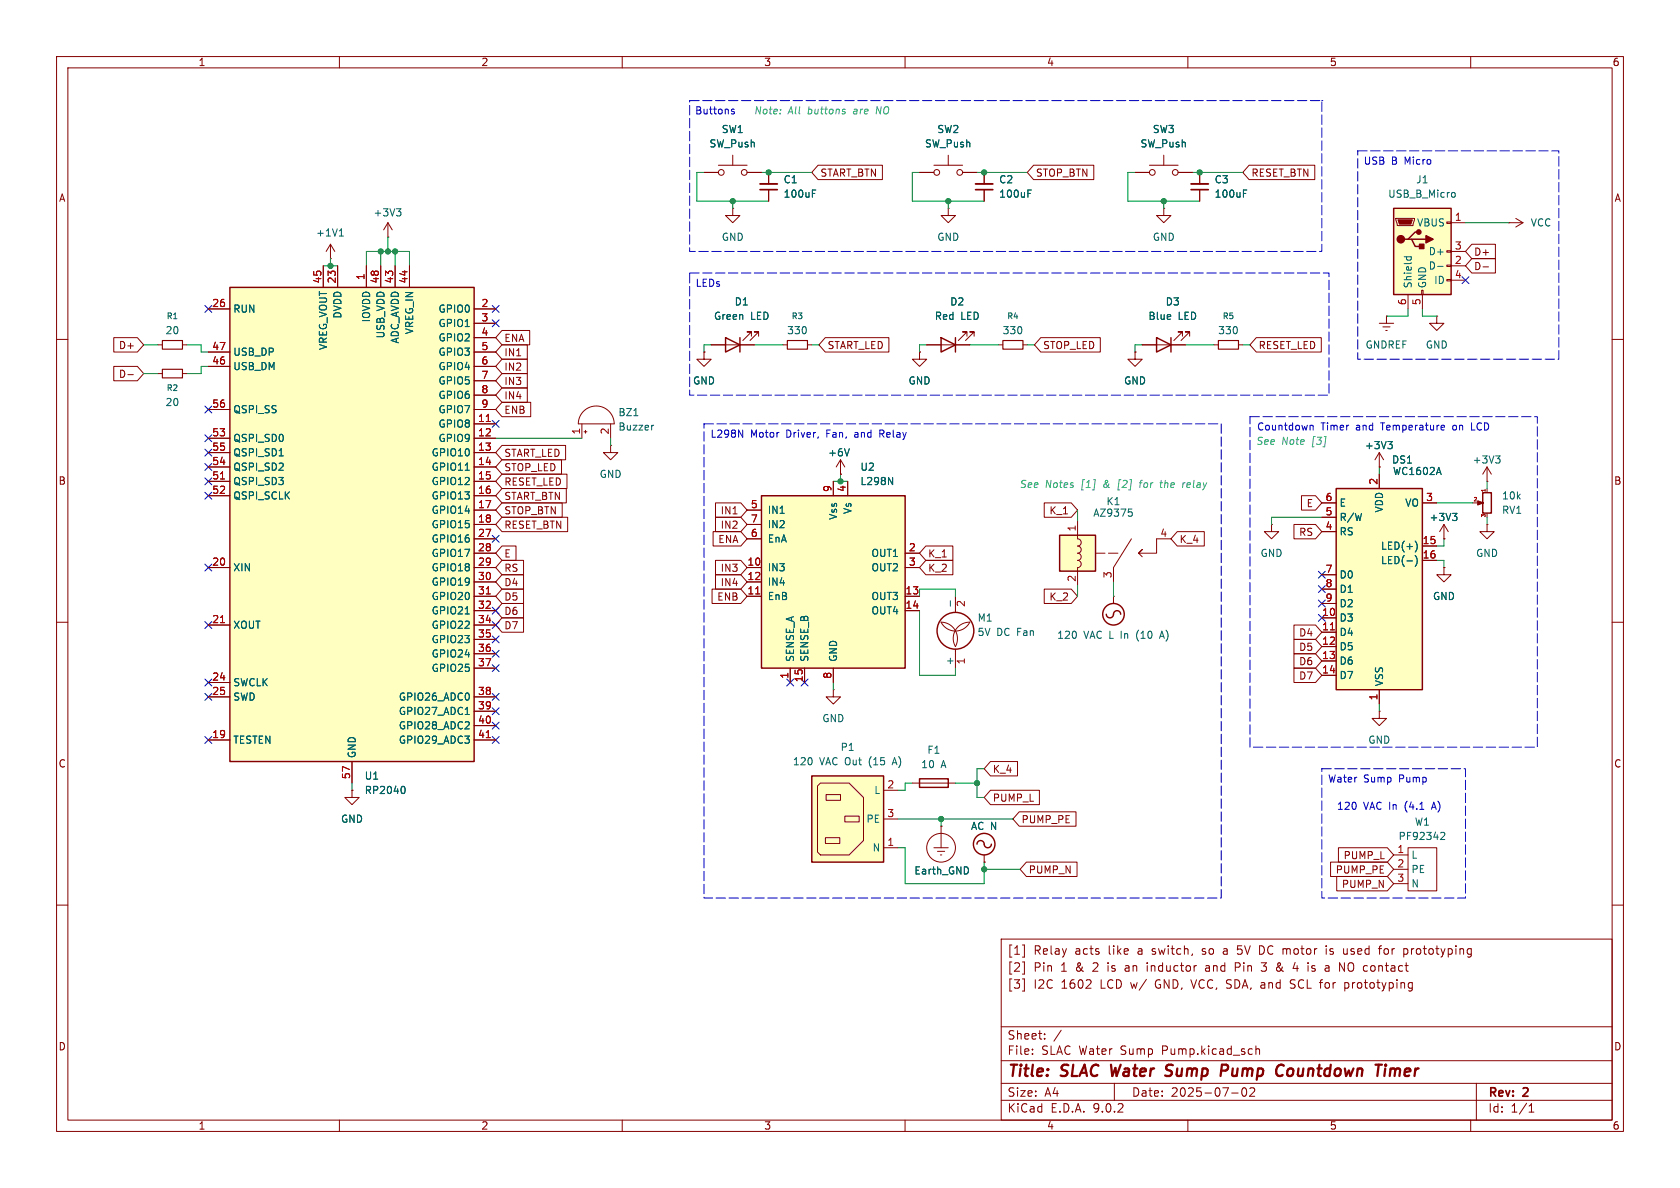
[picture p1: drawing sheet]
<svg xmlns="http://www.w3.org/2000/svg" width="297mm" height="210mm" viewBox="0 0 297 210" stroke-linecap="round" stroke-linejoin="round" font-family="sans-serif">
<g fill="none" stroke="#840000" stroke-width=".18">
<path d="M10 10h277v190h-277zM12 12h273v186h-273zM60 10v2M110 10v2M160 10v2M210 10v2M260 10v2M212.1 30.5v2M212.1 33.5v2.1M10 60h2M285 60h2M10 110h2"/>
<path d="M285 110h2M10 160h2M177 166h108v32h-108zM180.7 173.1h.4v2.1h-.4M180.7 167.1h.4v2.1h-.4M180.7 170.1h.4v2.1h-.4M202.8 170.2v.1M202.8 170.7v1M213.6 170.7l-.4 .1M213.7 171.1h-.4a.29 .29 0 0 0-.2 .3 .29 .29 0 0 0 .2 .3h.4M216.3 168.2v.4M218.4 171h.6"/>
<path d="M218.7 168.6l.3 .1M219 170.2h-.6v1.5M219.5 167.2h-.7l-.1 .7 .3-.1M223 170.2h.9l-.5 .6 .4 .1v.7l-.2 .1h-.4l-.2-.1M226.3 170.6l-.5 .4a.41 .41 0 0 0-.1 .6 .41 .41 0 0 0 .6 0M226.3 170.3h-.3a.56 .56 0 0 0 .1 .7l.4 .4M228.1 174.6l.6 .1M228.6 171.2h.9M228.7 173.2h-.3l-.3 .3 .1 .3 .5 .2M229.3 170.7v1M231.9 171.6l.4 .1M231.9 171l.1 .1 .3 .1"/>
<path d="M232.3 170.7l-.3 .1-.1 .1M234.5 167.2v.1M234.5 167.7v1M235.1 168.6l.1 .1M235.2 167.8v.3M237.7 173.7v1.5M237.7 173.8l.5-.1 .3 .3M238.2 167.7v1M238.2 168.6l-.5 .1M238.5 174.4l-.3 .3-.5-.1M243.7 167.7h.5M244.2 167.2l-.2 .1"/>
<path d="M244.8 167.8l-.1 .2v.4l.1 .2M248.6 167.7l.3 .3v.4l-.3 .3M285 160h2M60 198v2M110 198v2M160 198v2M177 194.5h108M177 191.5h108M177 187.5h108M177 181.5h108M182.5 186.3v.1M182.5 185.5v.1"/>
<path d="M184.7 183.6v.1M184.7 182.8v.1M187.6 182.1l-1.3 2M197 191.5v3M210 198v2M217.7 193.2h1.2M219.7 192.4a.81 .81 0 0 0 .3 1.4l.2-.1 .2-.5-.2-.8M221.7 192.4v.5l-.8 .9h.9M222 184.9v1.5M222 185.5l.2-.1 .4 .1 .1 .9M260 198v2M261 191.5v6.5"/>
<path d="M270.3 196.6h.9M270.3 195.5l.4-.4v1.5"/>
</g>
<path d="M206.1 188.8l.2 .3 .7 .3M207 190a.85 .85 0 0 1-1 .1M207.1 188.2h-.5l-.4 .4M216 188.2l1 .1a.58 .58 0 0 1-.3 1h-.8M228.3 188.9a.62 .62 0 0 0-.7 .4v.7a.52 .52 0 0 0 .8 .1M245.8 189.1a.49 .49 0 0 1 .9 .1M245.8 188.9l-.1 1.3M246.7 189.2l-.2 1M246.8 189l-.1 .2" fill="none" stroke="#840000" stroke-width=".4"/>
<path d="M210.6 33.5h3" fill="none" stroke="#840000" stroke-width=".3"/>
<path d="M210.6 32.5h3" fill="none" stroke="#840000" stroke-width=".33"/>
<path d="M219.8 34.2h.4M219.8 33.6h.6" fill="none" stroke="#006464" stroke-width=".18"/>
<path d="M40.6 50.8h43.2v83.8h-43.2z" fill="#ffffc2"/>
<path d="M40.6 50.8h43.2v83.8h-43.2z" fill="none" stroke="#840000" stroke-width=".25"/>
<g fill="none" stroke="#840000" stroke-width=".18">
<path d="M68.6 39.4l-.8 1.2M68.6 39.4l.7 1.2M68.6 39.4v2.5M129.5 36.8v1.3h1.3l-1.3 1.3-1.2-1.3h1.2M129.5 36.8h.1M162.6 30.5h2.5M165.1 29.2h5.1M167.6 27.4v1.8M170.2 30.5h2.5M174 30.5v2M174 33.5v2.1M36.8 54.6h3.8"/>
<path d="M57.1 47v3.8M59.7 47v3.8M64.8 47v3.8M67.3 47v3.8M68.6 41.9h.1M69.8 47v3.8M72.4 47v3.8M83.8 54.6h3.8M83.8 57.2h3.8M83.8 59.7h3.8M36.8 62.2h3.8M36.8 64.8h3.8"/>
<path d="M36.8 72.4h3.8M36.8 77.5h3.8M83.8 62.2h3.8M83.8 64.8h3.8M83.8 72.4h3.8M83.8 77.5h3.8M83.8 67.3h3.8M83.8 69.9h3.8M83.8 74.9h3.8M107.9 78.7v1.3h1.3l-1.3 1.3-1.2-1.3h1.2M107.9 78.7h.1M214.6 61h.8"/>
<path d="M218.9 61h.8M36.8 80h3.8M36.8 82.6h3.8M36.8 85.1h3.8M36.8 87.6h3.8M83.8 80h3.8M83.8 82.6h3.8M83.8 85.1h3.8M83.8 87.6h3.8M83.8 90.2h3.8M83.8 92.7h3.8M83.8 95.3h3.8"/>
<path d="M83.8 97.8h3.8M36.8 100.3h3.8M36.8 110.5h3.8M83.8 100.3h3.8M83.8 110.5h3.8M83.8 102.9h3.8M83.8 105.4h3.8M83.8 108h3.8M83.8 113h3.8M83.8 115.6h3.8M83.8 118.1h3.8M36.8 120.7h3.8"/>
<path d="M36.8 123.2h3.8M36.8 130.8h3.8M62.2 134.6v3.8M83.8 123.2h3.8M83.8 130.8h3.8M83.8 125.7h3.8M83.8 128.3h3.8"/>
<circle cx="165.6" cy="30.5" r=".51"/>
<circle cx="169.7" cy="30.5" r=".51"/>
</g>
<path d="M70.1 36.9h.8l-.4 .5M70.6 37.4l.3 .2v.3l-.3 .3M181.7 34.2h.4M181.7 33.6h.6M49.4 80.6h.7M82.2 83.1h.8M82.2 108.5h.8M71.3 139a.79 .79 0 0 1 0 1.3M82.2 126.3h.8" fill="none" stroke="#006464" stroke-width=".18"/>
<path d="M86 74.5h.7M39 84.7h.7M39 110.1h.7M86 105h.7M86 130.4h.7" fill="none" stroke="#a90000" stroke-width=".18"/>
<path d="M172.5 33.5h3" fill="none" stroke="#840000" stroke-width=".3"/>
<path d="M172.5 32.5h3" fill="none" stroke="#840000" stroke-width=".33"/>
<path d="M215.4 60.2h3.5v1.5h-3.5z" fill="none" stroke="#840000" stroke-width=".2"/>
<path d="M246.4 36.8h10.1v15.3h-10.1z" fill="#ffffc2"/>
<path d="M246.4 36.8h10.1v15.3h-10.1zM248.9 42.3h.7l.6 1.3h1.3M249.6 42.3h2.5M250.8 41h-.6l-1.3 1.3h-.6" fill="none" stroke="#840000" stroke-width=".25"/>
<g fill="none" stroke="#840000" stroke-width=".18">
<path d="M246.8 38.6h3.3v.3l-.3 1h-2.8zM255.8 39.2h.7v.3h-.7zM256.5 39.4h2.6M248.9 52.1v2.5M251.3 51.3h.3v.8h-.3zM251.5 52.1v2.5M255.8 44.3h.7v.3h-.7zM255.8 46.9h.7v.2h-.7zM255.8 49.4h.7v.3h-.7zM256.5 44.5h2.6M256.5 47h2.6M256.5 49.5h2.6"/>
<path d="M255.3 100.3v1.3h1.2l-1.2 1.3-1.3-1.3h1.3M255.3 100.3h.1"/>
</g>
<path d="M247.1 38.9h2.6l-.3 .7h-2z" fill="#840000" stroke="#840000" stroke-width=".18"/>
<g fill="#840000" stroke="#840000" stroke-width=".25">
<path d="M251 43.2h.7v.7h-.7z"/>
<path d="M252.1 41.7l1.3 .6-1.3 .6z"/>
<circle cx="247.6" cy="42.3" r=".63"/>
<circle cx="250.8" cy="41" r=".38"/>
</g>
<path d="M256.8 34l.3 .1 .2 .2-.1 .4-.4 .2M248.2 45.4h1.3M248.7 45.4v.4M249.4 45.4l.1 .4M254.2 47.1h.9" fill="none" stroke="#006464" stroke-width=".18"/>
<path d="M134.6 87.6h25.4v30.5h-25.4z" fill="#ffffc2"/>
<g fill="none" stroke="#840000" stroke-width=".25">
<path d="M134.6 87.6h25.4v30.5h-25.4zM172.7 149.2a.67 .67 0 0 1 .8-.6 .67 .67 0 0 1 .5 .8 .64 .64 0 0 0 .7 .4 .64 .64 0 0 0 .6-.6"/>
<circle cx="174" cy="149.2" r="1.9"/>
</g>
<g fill="none" stroke="#840000" stroke-width=".18">
<path d="M27.9 66h.8M32.3 66h.7M138.4 61h.8M142.7 61h.8M132.1 90.2h2.5M132.1 92.7h2.5M132.1 95.3h2.5M147.3 85.1v2.5M149.9 85.1v2.5M160 97.8h2.6M132.1 100.3h2.5M132.1 102.9h2.5"/>
<path d="M132.1 105.4h2.5M139.7 118.1v2.6M142.2 118.1v2.6M147.3 118.1v2.6M160 100.3h2.6M160 105.4h2.6M160 108h2.6M62.2 139.7v1.3h1.3l-1.3 1.2-1.2-1.2h1.2M62.2 139.7h.1M165.1 149.9h2.5M165.7 150.5h1.3M166.2 151.1h.3"/>
<path d="M166.4 146.1h.1M166.4 146.1v3.8M174 152.4h.1M174 151.1v1.3M246.4 151.1h2.5M246.4 153.7h2.5M246.4 156.2h2.5M248.9 149.9h5.1v7.6h-5.1z"/>
<circle cx="166.4" cy="149.9" r="2.54"/>
</g>
<path d="M133.6 105h.7" fill="none" stroke="#a90000" stroke-width=".18"/>
<path d="M157.1 84.4l.7 1.3v-1.3M254.8 147.2l.4-.1 .2 .4-.8 .9h.8" fill="none" stroke="#006464" stroke-width=".18"/>
<path d="M28.7 65.3h3.6v1.5h-3.6zM139.2 60.2h3.5v1.5h-3.5z" fill="none" stroke="#840000" stroke-width=".2"/>
<g fill="#ffffc2">
<path d="M143.5 137.2h12.7v15.2h-12.7z"/>
<path d="M144.5 138.9l.5-.5h5.1l2.6 2.6v7.6l-2.6 2.5h-5.1l-.5-.5z"/>
</g>
<g fill="none" stroke="#840000" stroke-width=".25">
<path d="M128.3 59.7l2.5 1.3-2.5 1.2zM130.8 59.7v2.5M166.4 59.7l2.5 1.3-2.5 1.2zM168.9 59.7v2.5M204.5 59.7l2.5 1.3-2.5 1.2zM207 59.7v2.5M195.6 108.6a.67 .67 0 0 0 .8 .6 .67 .67 0 0 0 .5-.8 .64 .64 0 0 1 .7-.4 .64 .64 0 0 1 .5 .6M143.5 137.2h12.7v15.2h-12.7zM162.6 137.7h5v1.5h-5z"/>
<circle cx="196.8" cy="108.6" r="1.9"/>
</g>
<g fill="none" stroke="#840000" stroke-width=".18">
<path d="M124.5 30.5h2.5M127 29.2h5.1M129.5 27.4v1.8M132.1 30.5h2.5M135.9 30.5v2M135.9 33.5v2.1M167.6 36.8v1.3h1.3l-1.3 1.3-1.2-1.3h1.2M167.6 36.8h.1M200.7 30.5h2.5M203.2 29.2h5.1M205.7 36.8v1.3h1.3l-1.3 1.3-1.2-1.3h1.2M205.7 36.8h.1"/>
<path d="M205.7 27.4v1.8M208.3 30.5h2.5M266.7 39.4h.1M266.7 39.4h2.5M268 38.6l1.2 .8M269.2 39.4l-1.2 .7M58.4 45.7h.1M58.4 43.2l-.7 1.3M58.4 43.2l.8 1.3M58.4 43.2v2.5M132.8 59.4v-.7h-.7h.7l-1.5 1.5M134.1 59.4v-.7h-.8h.8l-1.5 1.5"/>
<path d="M170.9 59.4v-.7h-.7h.7l-1.5 1.5M172.2 59.4v-.7h-.8h.8l-1.5 1.5M209 59.4v-.7h-.7h.7l-1.5 1.5M210.3 59.4v-.7h-.8h.8l-1.5 1.5M243.8 57.2h2.6M244.5 57.8h1.2M245 58.4h.2M245.1 55.9h.1M245.1 55.9v1.3M254 55.9v1.3h1.3l-1.3 1.2-1.3-1.2h1.3M254 55.9h.1M27.9 61h.8"/>
<path d="M32.3 61h.7M102.9 74.9v2.6M103.2 72.7a3.2 3.2 0 0 1 3.4-.7 3.2 3.2 0 0 1 2 2.9h-6.4a3.2 3.2 0 0 1 1-2.2zM103.3 76.3h.5M103.5 76.1v.5M107.9 74.9v2.6M124.5 62.2v1.3h1.2l-1.2 1.3-1.3-1.3h1.3M124.5 62.2h.1M125.7 61h7.6M162.6 62.2v1.3h1.2l-1.2 1.3-1.3-1.3h1.3M162.6 62.2h.1M163.8 61h7.6"/>
<path d="M176.5 61h.8M180.8 61h.8M200.7 62.2v1.3h1.2l-1.2 1.3-1.3-1.3h1.3M200.7 62.2h.1M201.9 61h7.6M148.6 83.8h.1M148.6 81.3l-.8 1.3M148.6 81.3l.8 1.3M148.6 81.3v2.5M224.8 92.7v1.3h1.3l-1.3 1.3-1.3-1.3h1.3M224.8 92.7h.1M196.8 105.4h.1"/>
<path d="M196.8 105.4v1.3M144.5 138.9l.5-.5h5.1l2.6 2.6v7.6l-2.6 2.5h-5.1l-.5-.5zM147.3 121.9v1.3h1.3l-1.3 1.3-1.3-1.3h1.3M147.3 121.9h.1M156.2 139.7h2.5M161.3 138.4h7.6M145.9 148.1h2.6v1h-2.6zM146 140.5h2.6v1h-2.6zM149.4 144.3h2.5v1h-2.5zM156.2 144.8h2.5M156.2 149.9h2.5"/>
<circle cx="127.5" cy="30.5" r=".51"/>
<circle cx="131.6" cy="30.5" r=".51"/>
<circle cx="203.7" cy="30.5" r=".51"/>
<circle cx="207.8" cy="30.5" r=".51"/>
</g>
<path d="M143.6 34.2h.4M143.6 33.6h.6M60 41.7h.7M60.1 40.8l.3-.3v1.2M112.1 73.5h.7M115.6 75.2h-.3M150.2 79.3l-.5 1.3M205.1 112.5h.6M205.4 111.6l-.4 1.2" fill="none" stroke="#006464" stroke-width=".18"/>
<path d="M134.4 33.5h3" fill="none" stroke="#840000" stroke-width=".3"/>
<path d="M134.4 32.5h3" fill="none" stroke="#840000" stroke-width=".33"/>
<path d="M28.7 60.2h3.6v1.5h-3.6zM177.3 60.2h3.5v1.5h-3.5z" fill="none" stroke="#840000" stroke-width=".2"/>
<path d="M187.3 94.6h6.4v6.4h-6.4z" fill="#ffffc2"/>
<g fill="none" stroke="#840000" stroke-width=".18">
<path d="M190.5 92.1v3.2a.64 .64 0 0 1 .6 .6 .64 .64 0 0 1-.6 .6 .64 .64 0 0 1 .6 .7 .64 .64 0 0 1-.6 .6 .64 .64 0 0 1 .6 .6 .64 .64 0 0 1-.6 .7M190.5 99.1a.64 .64 0 0 1 .6 .6 .64 .64 0 0 1-.6 .6v3.2M200 95.3l-3.2 5v2.6M207 95.3h-2.5v2.5h-3.2l.6-.6-.6 .6 .6 .6M255.3 95.3h.1M255.3 92.7l-.8 1.3M255.3 92.7l.7 1.3M255.3 92.7v2.6M260.3 88.9h1M262.9 85.1h.1M262.9 92.7v1.3h1.3l-1.3 1.3-1.3-1.3h1.3M262.9 92.7h.1"/>
<path d="M262.9 82.6v2.5M262.9 86.4v.6M262.9 90.8v.6M262.9 82.6l-.8 1.2M262.9 82.6l.8 1.2M168.9 105.4v2.9M168.9 114.8v3.3M171.4 110a2.84 2.84 0 0 1-2.5 1.6 2.84 2.84 0 0 1-2.5-1.6 2.92 2.92 0 0 1 2.5 4.3 2.86 2.86 0 0 1 2.5-4.3M243.8 125.7v1.3h1.3l-1.3 1.3-1.2-1.3h1.2M243.8 125.7h.1"/>
</g>
<path d="M193.7 97.8h4.4" fill="none" stroke="#840000" stroke-width=".18" stroke-dasharray="1.7 .6"/>
<g fill="none" stroke="#840000" stroke-width=".25">
<path d="M187.3 94.6h6.4v6.4h-6.4zM262.1 87.1h1.6v3.6h-1.6z"/>
<circle cx="168.9" cy="111.5" r="3.3"/>
</g>
<path d="M199.5 90h.6M199.6 90.5h.3l.3 .2-.1 .5-.5 .1M256.8 90.7h.8l-.5 .5M257.3 91.2l.3 .3v.3l-.3 .2M264.4 80.6h.8l-.4 .5M264.9 81.1l.3 .2v.3l-.3 .3M168 106.2v1" fill="none" stroke="#006464" stroke-width=".18"/>
<path d="M261.2 88.5l1.1 .4h-.3h.3l-1.1 .4z" fill="#840000" stroke="#840000" stroke-width=".18"/>
<path d="M262.6 86.5v.4" fill="none" stroke="#a90000" stroke-width=".18"/>
<path d="M236.2 86.4h15.3v35.5h-15.3z" fill="#ffffc2"/>
<path d="M236.2 86.4h15.3v35.5h-15.3z" fill="none" stroke="#840000" stroke-width=".25"/>
<g fill="none" stroke="#840000" stroke-width=".18">
<path d="M124.5 30.5h2.5M132.1 30.5h2.5M135.9 30.5v2M135.9 33.5v2.1M144.6 29.2h11.4v2.6h-11.4l-1.1-1.3zM162.6 30.5h2.5M170.2 30.5h2.5M174 30.5v2M174 33.5v2.1M182.7 29.2h10.7v2.6h-10.7l-1.1-1.3zM200.7 30.5h2.5M208.3 30.5h2.5"/>
<path d="M212.1 30.5v2M212.1 33.5v2.1M220.8 29.2h11.6v2.6h-11.6l-1.1-1.3zM20.1 59.7h4.2l1.1 1.3-1.1 1.2h-4.2zM36.8 54.6h3.8M57.1 47v3.8M59.7 47v3.8M64.8 47v3.8M67.3 47v3.8M69.8 47v3.8M72.4 47v3.8M83.8 54.6h3.8"/>
<path d="M83.8 57.2h3.8M83.8 59.7h3.8M88.7 58.4h4.9v2.6h-4.9l-1.1-1.3zM145.9 59.7h11.2v2.5h-11.2l-1.1-1.2zM184 59.7h10.5v2.5h-10.5l-1.1-1.2zM222.1 59.7h11.5v2.5h-11.5l-1.1-1.2zM260.2 43.2h4.2v2.5h-4.2l-1.1-1.2zM260.2 45.7h4.2v2.6h-4.2l-1.1-1.3zM262.2 47.2h.9M20.1 64.8h4.2l1.1 1.2-1.1 1.3h-4.2zM22.6 66.2h1M36.8 62.2h3.8"/>
<path d="M36.8 64.8h3.8M36.8 72.4h3.8M36.8 77.5h3.8M83.8 62.2h3.8M83.8 64.8h3.8M83.8 72.4h3.8M83.8 77.5h3.8M83.8 67.3h3.8M83.8 69.9h3.8M83.8 74.9h3.8M88.7 78.7h11.3v2.6h-11.3l-1.1-1.3zM88.7 66h4.5v2.6h-4.5l-1.1-1.3z"/>
<path d="M88.7 63.5h4.5v2.5h-4.5l-1.1-1.2zM88.7 68.6h4.5v2.5h-4.5l-1.1-1.2zM88.7 61h4.5v2.5h-4.5l-1.1-1.3zM88.7 71.1h5.1v2.6h-5.1l-1.1-1.3zM124.5 62.2h.1M125.7 61h2.6M130.8 61h2.5M162.6 62.2h.1M163.8 61h2.6M168.9 61h2.5M200.7 62.2h.1M201.9 61h2.6"/>
<path d="M207 61h2.5M36.8 80h3.8M36.8 82.6h3.8M36.8 85.1h3.8M36.8 87.6h3.8M83.8 80h3.8M83.8 82.6h3.8M83.8 85.1h3.8M83.8 87.6h3.8M83.8 90.2h3.8M83.8 92.7h3.8M83.8 95.3h3.8"/>
<path d="M83.8 97.8h3.8M88.7 86.4h11.4v2.5h-11.4l-1.1-1.3zM88.7 88.9h10.7v2.5h-10.7l-1.1-1.2zM88.7 91.4h11.7v2.6h-11.7l-1.1-1.3zM88.7 83.8h11.5v2.6h-11.5l-1.1-1.3zM88.7 81.3h10.6v2.5h-10.6l-1.1-1.2zM88.7 96.5h2.5v2.6h-2.5l-1.1-1.3zM88.7 99.1h3.9v2.5h-3.9l-1.1-1.3zM126.1 94h4.9l1.1 1.3-1.1 1.2h-4.9zM126.5 99.1h4.5l1.1 1.2-1.1 1.3h-4.5zM126.5 91.4h4.5l1.1 1.3-1.1 1.3h-4.5zM126.5 88.9h4.5l1.1 1.3-1.1 1.2h-4.5z"/>
<path d="M132.1 90.2h2.5M132.1 92.7h2.5M132.1 95.3h2.5M147.3 85.1v2.5M148.6 83.8h.1M149.9 85.1v2.5M160 97.8h2.6M163.7 96.5h4.8v2.6h-4.8l-1.1-1.3zM163.7 99.1h4.8v2.5h-4.8l-1.1-1.3zM184.6 88.9h4.8l1.1 1.3-1.1 1.2h-4.8zM208.1 94h4.8v2.5h-4.8l-1.1-1.2zM228.8 92.7h3.8l1.1 1.3-1.1 1.3h-3.8z"/>
<path d="M230.1 87.6h2.5l1.1 1.3-1.1 1.3h-2.5zM233.7 88.9h2.5M233.7 91.4h2.5M233.7 94h2.5M243.8 82.6h.1M243.8 80v2.6M243.8 83.8v2.6M243.8 80l-.7 1.3M243.8 80l.8 1.3M251.5 88.9h2.5M251.5 96.5h2.5M251.5 99.1h2.5"/>
<path d="M255.3 95.3h.1M36.8 100.3h3.8M36.8 110.5h3.8M83.8 100.3h3.8M83.8 110.5h3.8M83.8 102.9h3.8M83.8 105.4h3.8M83.8 108h3.8M83.8 113h3.8M83.8 115.6h3.8M83.8 118.1h3.8M88.7 109.2h3.9v2.6h-3.9l-1.1-1.3z"/>
<path d="M88.7 104.1h3.9v2.6h-3.9l-1.1-1.3zM88.7 106.7h3.9v2.5h-3.9l-1.1-1.2zM88.7 101.6h3.9v2.5h-3.9l-1.1-1.2zM125.9 104.1h5.1l1.1 1.3-1.1 1.3h-5.1zM126.5 101.6h4.5l1.1 1.3-1.1 1.2h-4.5zM132.1 100.3h2.5M132.1 102.9h2.5M132.1 105.4h2.5M139.7 118.1v2.6M142.2 118.1v2.6M147.3 118.1v2.6M160 100.3h2.6"/>
<path d="M160 105.4h2.6M160 108h2.6M184.6 104.1h4.8l1.1 1.3-1.1 1.3h-4.8zM228.8 118.1h3.8l1.1 1.3-1.1 1.3h-3.8zM228.8 115.6h3.8l1.1 1.2-1.1 1.3h-3.8zM228.8 110.5h3.8l1.1 1.3-1.1 1.2h-3.8zM228.8 113h3.8l1.1 1.3-1.1 1.3h-3.8zM233.7 101.6h2.5M233.7 104.1h2.5M233.7 106.7h2.5M233.7 109.2h2.5M233.7 111.8h2.5"/>
<path d="M233.7 114.3h2.5M233.7 116.8h2.5M233.7 119.4h2.5M255.3 100.3h.1M36.8 120.7h3.8M36.8 123.2h3.8M36.8 130.8h3.8M62.2 139.7h.1M62.2 134.6v3.8M83.8 123.2h3.8M83.8 130.8h3.8M83.8 125.7h3.8"/>
<path d="M83.8 128.3h3.8M175.1 134.6h4.8v2.6h-4.8l-1.1-1.3zM175.1 139.7h8.7v2.5h-8.7l-1.1-1.2zM243.8 121.9v2.6M166.4 146.1h.1M174 152.4h.1M180.2 143.5h10v2.6h-10l-1.1-1.3zM181.5 152.4h8.9v2.5h-8.9l-1.2-1.2zM235.2 152.4h10.1l1.1 1.3-1.1 1.2h-10.1zM236.3 154.9h9l1.1 1.3-1.1 1.3h-9zM236.6 149.9h8.7l1.1 1.2-1.1 1.3h-8.7z"/>
</g>
<path d="M86 74.5h.7M39 84.7h.7M39 110.1h.7M86 105h.7M133.6 105h.7M235.2 111.3h.7M86 130.4h.7" fill="none" stroke="#a90000" stroke-width=".18"/>
<g fill="none" stroke="#006464" stroke-width=".18">
<path d="M143.6 34.2h.4M143.6 33.6h.6M181.7 34.2h.4M181.7 33.6h.6M219.8 34.2h.4M219.8 33.6h.6M150.2 79.3l-.5 1.3M245.4 78h.7l-.4 .5M245.9 78.5l.2 .3v.3l-.2 .2M49.4 80.6h.7M82.2 83.1h.8M157.1 84.4l.7 1.3v-1.3"/>
<path d="M250.2 95.6a1.46 1.46 0 0 1 0 2M250.2 98.2a1.46 1.46 0 0 1 0 1.9M256.8 90.7h.8l-.5 .5M257.3 91.2l.3 .3v.3l-.3 .2M82.2 108.5h.8M71.3 139a.79 .79 0 0 1 0 1.3M82.2 126.3h.8"/>
</g>
<path d="M121.9 17.8h111.8v26.7h-111.8zM233.7 17.8h.1M240 26.7h35.6v36.8h-35.6zM121.9 48.3h113v21.6h-113zM124.5 74.9h91.4v83.9h-91.4zM221 73.7h50.8v58.4h-50.8zM233.7 135.9h25.4v22.9h-25.4z" fill="none" stroke="#0000c2" stroke-width=".18" stroke-dasharray="1.7 .6"/>
<g fill="none" stroke="#009600" stroke-width=".18">
<path d="M124.5 30.5h-1.3v5.1h12.7M129.5 35.6v1.2M134.6 30.5h8.9M162.6 30.5h-1.3v5.1h12.7M167.6 35.6v1.2M172.7 30.5h8.9M200.7 30.5h-1.3v5.1h12.7M205.7 35.6v1.2M210.8 30.5h8.9M259.1 39.4h7.6M57.1 47h2.6M58.4 45.7v1.3"/>
<path d="M64.8 47v-2.5h7.6v2.5M67.3 44.5v2.5M68.6 41.9v2.6M69.8 44.5v2.5M248.9 54.6v1.3h-3.8M251.5 54.6v1.3h2.5M25.4 61h2.5M25.4 66h2.5M33 61h2.6v1.2h1.2M36.8 64.8h-1.2v1.2h-2.6M87.6 77.5h15.3M107.9 77.5v1.2"/>
<path d="M125.7 61h-1.2v1.2M133.3 61h5.1M143.5 61h1.3M163.8 61h-1.2v1.2M171.4 61h5.1M181.6 61h1.3M201.9 61h-1.2v1.2M209.5 61h5.1M219.7 61h1.3M147.3 85.1h2.6M148.6 83.8v1.3M190.5 90.2v1.9"/>
<path d="M233.7 91.4h-8.9v1.3M243.8 82.6v1.2M254 99.1h1.3v1.2M254 88.9h6.3M255.3 95.3v1.2h-1.3M262.9 85.1v1.3M262.9 91.4v1.3M162.6 105.4v-1.3h6.3v1.3M162.6 108v11.4h6.3v-1.3M190.5 103.5v1.9M196.8 102.9v2.5M62.2 138.4v1.3"/>
<path d="M147.3 120.7v1.2M161.3 138.4h-1.3v1.3h-1.3M168.9 138.4h3.8M174 135.9h-1.3v5.1h1.3M243.8 124.5v1.2M158.7 144.8h20.4M158.7 149.9h1.3v6.3h14v-3.8M166.4 144.8v1.3M174 153.7h6.3"/>
</g>
<g fill="none" stroke="#000084" stroke-width=".18">
<path d="M36.2 54l1.2 1.2M37.4 54l-1.2 1.2M87 54l1.2 1.2M87 56.5l1.2 1.3M88.2 54l-1.2 1.2M88.2 56.5l-1.2 1.3M258.5 48.9l1.2 1.2M259.7 48.9l-1.2 1.2M36.2 76.9l1.2 1.2M36.2 79.4l1.2 1.2M36.2 71.8l1.2 1.2M37.4 76.9l-1.2 1.2"/>
<path d="M37.4 79.4l-1.2 1.2M37.4 71.8l-1.2 1.2M87 74.3l1.2 1.2M88.2 74.3l-1.2 1.2M36.2 99.7l1.2 1.2M36.2 81.9l1.2 1.3M36.2 87l1.2 1.2M36.2 84.5l1.2 1.2M37.4 99.7l-1.2 1.2M37.4 81.9l-1.2 1.3M37.4 87l-1.2 1.2M37.4 84.5l-1.2 1.2"/>
<path d="M87 94.6l1.2 1.3M88.2 94.6l-1.2 1.3M36.2 109.9l1.2 1.2M37.4 109.9l-1.2 1.2M87 117.5l1.2 1.2M87 115l1.2 1.2M87 109.9l1.2 1.2M87 112.4l1.2 1.2M87 107.3l1.2 1.3M88.2 117.5l-1.2 1.2M88.2 115l-1.2 1.2M88.2 109.9l-1.2 1.2"/>
<path d="M88.2 112.4l-1.2 1.2M88.2 107.3l-1.2 1.3M233.1 106.1l1.2 1.2M233.1 108.6l1.2 1.2M233.1 103.5l1.2 1.2M233.1 101l1.2 1.2M234.3 106.1l-1.2 1.2M234.3 108.6l-1.2 1.2M234.3 103.5l-1.2 1.2M234.3 101l-1.2 1.2M36.2 130.2l1.2 1.2M36.2 120l1.2 1.3"/>
<path d="M36.2 122.6l1.2 1.2M37.4 130.2l-1.2 1.2M37.4 120l-1.2 1.3M37.4 122.6l-1.2 1.2M87 130.2l1.2 1.2M87 125.1l1.2 1.2M87 122.6l1.2 1.2M87 127.7l1.2 1.2M88.2 130.2l-1.2 1.2M88.2 125.1l-1.2 1.2M88.2 122.6l-1.2 1.2M88.2 127.7l-1.2 1.2"/>
<path d="M139.1 120l1.2 1.3M140.3 120l-1.2 1.3M141.6 120l1.2 1.3M142.8 120l-1.2 1.3"/>
</g>
<path d="M149.3 19.7l.1 .2-.1 .2M149.3 19.3l.1 .1M201.4 85.3h.5M201.7 85l-.2 1.2M205.1 85.3h.4M205.3 84.9l-.1 1.1 .2 .2M209.2 85.3l-.1 .9M209.5 85.3l-.4 .3" fill="none" stroke="#00c2c2" stroke-width=".18"/>
<path d="M129.3 19.5l.5 .4-.1 .2h-.4M129.8 19.4l-.3-.1-.2 .2M130.6 76l.7 1.3v-1.3M155.6 76.7h.4M156 76h-.4v1.3M231.6 75.2v.8M231.6 75.3l.2-.1h.3l.1 .8M254.9 75.2h.4l.1 .3-.6 .1M255.3 76h-.4M260.1 74.8v1.2h.7" fill="none" stroke="#0000c2" stroke-width=".18"/>
<g fill="#009600" stroke="#009600" stroke-width=".18">
<circle cx="68.6" cy="44.5" r=".46"/>
<circle cx="58.4" cy="47" r=".46"/>
<circle cx="67.3" cy="44.5" r=".46"/>
<circle cx="69.8" cy="44.5" r=".46"/>
<circle cx="166.4" cy="144.8" r=".46"/>
<circle cx="212.1" cy="30.5" r=".46"/>
<circle cx="174" cy="30.5" r=".46"/>
<circle cx="205.7" cy="35.6" r=".46"/>
<circle cx="167.6" cy="35.6" r=".46"/>
<circle cx="135.9" cy="30.5" r=".46"/>
<circle cx="129.5" cy="35.6" r=".46"/>
<circle cx="174" cy="153.7" r=".46"/>
<circle cx="172.7" cy="138.4" r=".46"/>
<circle cx="148.6" cy="85.1" r=".46"/>
</g>
<g font-size="2.8" fill="#840000">
<text x="178" y="190.9">Title:</text>
<text x="187.7" y="190.9">SLAC Water</text>
<text x="207.7" y="190.9">Sump</text>
<text x="218.2" y="190.9">Pump</text>
<text x="228.9" y="190.9">Countdown</text>
<text x="247.3" y="190.9">Timer</text>
</g>
<g font-size="2.1" fill="#840000">
<text x="178" y="172">[2]</text>
<text x="178" y="169">[1]</text>
<text x="182.7" y="172">Pin</text>
<text x="182.7" y="169">Relay</text>
<text x="187.6" y="172">1</text>
<text x="190.1" y="169">acts</text>
<text x="190.3" y="172">&amp;</text>
<text x="193.5" y="172">2</text>
<text x="196.1" y="169">like</text>
<text x="196.2" y="172">is</text>
<text x="199.4" y="172">an</text>
<text x="201.4" y="169">a</text>
<text x="203.5" y="172">inductor</text>
<text x="204.1" y="169">switch,</text>
<text x="213.1" y="169">so</text>
<text x="214" y="172">and</text>
<text x="217" y="169">a</text>
<text x="219.3" y="172">Pin</text>
<text x="219.6" y="169">5V DC motor</text>
<text x="226.9" y="172">&amp;</text>
<text x="230.1" y="172">4</text>
<text x="232.8" y="172">is</text>
<text x="235.7" y="169">is</text>
<text x="236.1" y="172">a</text>
<text x="238.7" y="172">NO contact</text>
<text x="239" y="169">used</text>
<text x="245.5" y="169">for</text>
<text x="249.9" y="169">prototyping</text>
<text x="178" y="175">[3]</text>
<text x="182.7" y="175">I2C</text>
<text x="187.7" y="175">1602</text>
<text x="194.7" y="175">LCD w/</text>
<text x="204.6" y="175">GND, VCC, SDA, and</text>
<text x="229.1" y="175">SCL for</text>
<text x="239" y="175">prototyping</text>
<text x="178" y="184">Sheet:</text>
<text x="178" y="186.7">File:</text>
<text x="184.1" y="186.7">SLAC Water</text>
<text x="198.3" y="186.7">Sump</text>
<text x="205.7" y="186.7">Pump.kicad_sch</text>
<text x="178" y="196.9">KiCad</text>
<text x="178" y="194.1">Size:</text>
<text x="184.7" y="194.1">A4</text>
<text x="185.7" y="196.9">E.D.A.</text>
<text x="193.3" y="196.9">9.0.2</text>
<text x="200" y="194.1">Date:</text>
<text x="207" y="194.1">2025-07-02</text>
<text x="263" y="194.3">Rev:</text>
<text x="263" y="196.9">Id:</text>
<text x="267.1" y="196.9">1/1</text>
<text x="269.4" y="194.3">2</text>
</g>
<g font-size="1.8" fill="#840000">
<text x="35" y="11.9">1</text>
<text x="85" y="11.9">2</text>
<text x="135" y="11.9">3</text>
<text x="185" y="11.9">4</text>
<text x="235" y="11.9">5</text>
<text x="285" y="11.9">6</text>
<text x="10.3" y="35.9">A</text>
<text x="144.9" y="31.4">START_BTN</text>
<text x="183" y="31.4">STOP_BTN</text>
<text x="221.1" y="31.4">RESET_BTN</text>
<text x="285.3" y="35.9">A</text>
<text x="260.5" y="45.4">D+</text>
<text x="260.5" y="47.9">D-</text>
<text x="20.9" y="61.9">D+</text>
<text x="89.1" y="60.6">ENA</text>
<text x="89.1" y="65.7">IN2</text>
<text x="89.1" y="63.2">IN1</text>
<text x="146.2" y="61.9">START_LED</text>
<text x="184.3" y="61.9">STOP_LED</text>
<text x="222.4" y="61.9">RESET_LED</text>
<text x="20.9" y="67">D-</text>
<text x="89.1" y="68.3">IN3</text>
<text x="89.1" y="70.8">IN4</text>
<text x="89.1" y="73.3">ENB</text>
<text x="89.1" y="81">START_LED</text>
<text x="89.1" y="83.5">STOP_LED</text>
<text x="10.3" y="85.9">B</text>
<text x="89.1" y="88.6">START_BTN</text>
<text x="89.1" y="86">RESET_LED</text>
<text x="230.9" y="89.9">E</text>
<text x="285.3" y="85.9">B</text>
<text x="89.1" y="91.1">STOP_BTN</text>
<text x="89.1" y="93.7">RESET_BTN</text>
<text x="127.3" y="93.7">IN2</text>
<text x="127.3" y="91.1">IN1</text>
<text x="185.4" y="91.1">K_1</text>
<text x="229.6" y="94.9">RS</text>
<text x="89.1" y="98.7">E</text>
<text x="89.1" y="101.3">RS</text>
<text x="126.9" y="96.2">ENA</text>
<text x="127.3" y="101.3">IN3</text>
<text x="164" y="98.7">K_1</text>
<text x="164" y="101.3">K_2</text>
<text x="208.4" y="96.2">K_4</text>
<text x="89.1" y="106.4">D5</text>
<text x="89.1" y="103.8">D4</text>
<text x="126.7" y="106.4">ENB</text>
<text x="127.3" y="103.8">IN4</text>
<text x="185.4" y="106.4">K_2</text>
<text x="89.1" y="111.4">D7</text>
<text x="89.1" y="108.9">D6</text>
<text x="229.6" y="112.7">D4</text>
<text x="229.6" y="117.8">D6</text>
<text x="229.6" y="115.3">D5</text>
<text x="229.6" y="120.3">D7</text>
<text x="10.3" y="135.9">C</text>
<text x="175.4" y="136.8">K_4</text>
<text x="285.3" y="135.9">C</text>
<text x="175.4" y="141.9">PUMP_L</text>
<text x="180.5" y="145.7">PUMP_PE</text>
<text x="181.8" y="154.6">PUMP_N</text>
<text x="236" y="154.6">PUMP_PE</text>
<text x="237.4" y="152.1">PUMP_L</text>
<text x="237.1" y="157.2">PUMP_N</text>
<text x="10.3" y="185.9">D</text>
<text x="285.3" y="185.9">D</text>
<text x="35" y="199.9">1</text>
<text x="85" y="199.9">2</text>
<text x="135" y="199.9">3</text>
<text x="185" y="199.9">4</text>
<text x="235" y="199.9">5</text>
<text x="285" y="199.9">6</text>
</g>
<g font-size="1.8" fill="#0000c2">
<text x="122.8" y="20.4">Buttons</text>
<text x="241" y="29.3">USB</text>
<text x="246" y="29.3">B</text>
<text x="248.4" y="29.3">Micro</text>
<text x="122.9" y="50.9">LEDs</text>
<text x="125.5" y="77.6">L298N</text>
<text x="132.7" y="77.6">Motor</text>
<text x="139.1" y="77.6">Driver,</text>
<text x="146.4" y="77.6">Fan,</text>
<text x="151.5" y="77.6">and</text>
<text x="156.2" y="77.6">Relay</text>
<text x="222.1" y="76.3">Countdown</text>
<text x="233.5" y="76.3">Timer</text>
<text x="239.8" y="76.3">and</text>
<text x="244.5" y="76.3">Temperature</text>
<text x="257.3" y="76.3">on</text>
<text x="260.8" y="76.3">LCD</text>
<text x="234.7" y="138.5">Water</text>
<text x="236.3" y="143.4">120</text>
<text x="241.1" y="138.5">Sump</text>
<text x="241.1" y="143.4">VAC In</text>
<text x="247.4" y="138.5">Pump</text>
<text x="248.6" y="143.4">(4.1</text>
<text x="253.6" y="143.4">A)</text>
</g>
<g font-size="1.8" fill="#006464">
<text x="127.5" y="23.7">SW1</text>
<text x="165.6" y="23.7">SW2</text>
<text x="203.7" y="23.7">SW3</text>
<text x="125.3" y="26.3">SW_Push</text>
<text x="163.4" y="26.3">SW_Push</text>
<text x="201.5" y="26.3">SW_Push</text>
<text x="138.4" y="32.6">C1</text>
<text x="138.4" y="35.1">100uF</text>
<text x="176.5" y="32.6">C2</text>
<text x="176.5" y="35.1">100uF</text>
<text x="214.6" y="32.6">C3</text>
<text x="214.6" y="35.1">100uF</text>
<text x="245.3" y="35.2">USB_B_Micro</text>
<text x="250.3" y="32.6">J1</text>
<text x="65.9" y="38.5">+3V3</text>
<text x="250.4" y="40.2">VBUS</text>
<text x="270.5" y="40.2">VCC</text>
<text x="55.8" y="42">+1V1</text>
<text x="127.5" y="42.8">GND</text>
<text x="165.6" y="42.8">GND</text>
<text x="203.7" y="42.8">GND</text>
<text x="252.5" y="45.3">D+</text>
<text x="252.5" y="47.9">D-</text>
<text x="249.8" y="51.1" transform="rotate(-90 249.8 51.1)">Shield</text>
<text x="252.3" y="51.1" transform="rotate(-90 252.3 51.1)">GND</text>
<text x="253.4" y="50.4">ID</text>
<text x="29.2" y="59.3">20</text>
<text x="41.1" y="55.5">RUN</text>
<text x="60.6" y="56.4" transform="rotate(-90 60.6 56.4)">DVDD</text>
<text x="65.6" y="57.1" transform="rotate(-90 65.6 57.1)">IOVDD</text>
<text x="68.2" y="59.9" transform="rotate(-90 68.2 59.9)">USB_VDD</text>
<text x="73.3" y="59.2" transform="rotate(-90 73.3 59.2)">VREG_IN</text>
<text x="77.4" y="55.5">GPIO0</text>
<text x="77.4" y="58">GPIO1</text>
<text x="126.1" y="56.7">Green</text>
<text x="129.8" y="54.2">D1</text>
<text x="132.7" y="56.7">LED</text>
<text x="139.1" y="59.3">330</text>
<text x="165.2" y="56.7">Red</text>
<text x="167.9" y="54.2">D2</text>
<text x="169.8" y="56.7">LED</text>
<text x="177.2" y="59.3">330</text>
<text x="202.9" y="56.7">Blue</text>
<text x="206" y="54.2">D3</text>
<text x="208.3" y="56.7">LED</text>
<text x="215.3" y="59.3">330</text>
<text x="41.1" y="63.1">USB_DP</text>
<text x="41.1" y="65.6">USB_DM</text>
<text x="58" y="62" transform="rotate(-90 58 62)">VREG_VOUT</text>
<text x="70.7" y="60.8" transform="rotate(-90 70.7 60.8)">ADC_AVDD</text>
<text x="77.4" y="60.6">GPIO2</text>
<text x="77.4" y="63.1">GPIO3</text>
<text x="77.4" y="65.6">GPIO4</text>
<text x="241.3" y="61.8">GNDREF</text>
<text x="252" y="61.8">GND</text>
<text x="29.2" y="72">20</text>
<text x="77.4" y="68.2">GPIO5</text>
<text x="77.4" y="70.7">GPIO6</text>
<text x="122.4" y="68.2">GND</text>
<text x="160.5" y="68.2">GND</text>
<text x="198.6" y="68.2">GND</text>
<text x="41.1" y="73.3">QSPI_SS</text>
<text x="77.4" y="73.3">GPIO7</text>
<text x="77.4" y="75.8">GPIO8</text>
<text x="109.2" y="73.8">BZ1</text>
<text x="109.2" y="76.3">Buzzer</text>
<text x="41.1" y="78.3">QSPI_SD0</text>
<text x="41.1" y="80.9">QSPI_SD1</text>
<text x="41.1" y="83.4">QSPI_SD2</text>
<text x="76.2" y="80.9">GPIO10</text>
<text x="76.2" y="83.4">GPIO11</text>
<text x="77.4" y="78.3">GPIO9</text>
<text x="146.3" y="80.9">+6V</text>
<text x="152" y="83.4">U2</text>
<text x="241.2" y="79.6">+3V3</text>
<text x="246" y="82.1">DS1</text>
<text x="260.2" y="82.1">+3V3</text>
<text x="41.1" y="86">QSPI_SD3</text>
<text x="41.1" y="88.5">QSPI_SCLK</text>
<text x="76.2" y="86">GPIO12</text>
<text x="76.2" y="88.5">GPIO13</text>
<text x="105.9" y="84.7">GND</text>
<text x="152" y="86">L298N</text>
<text x="195.5" y="89.5">K1</text>
<text x="236.7" y="89.8">E</text>
<text x="246.2" y="84.2">WC1602A</text>
<text x="248.3" y="89.8">VO</text>
<text x="265.4" y="88.5">10k</text>
<text x="76.2" y="91">GPIO14</text>
<text x="76.2" y="93.6">GPIO15</text>
<text x="135.6" y="91">IN1</text>
<text x="135.6" y="93.6">IN2</text>
<text x="148.2" y="92" transform="rotate(-90 148.2 92)">Vss</text>
<text x="150.7" y="91" transform="rotate(-90 150.7 91)">Vs</text>
<text x="193.2" y="91.5">AZ9375</text>
<text x="236.7" y="92.3">R/W</text>
<text x="236.7" y="94.8">RS</text>
<text x="244.7" y="90.7" transform="rotate(-90 244.7 90.7)">VDD</text>
<text x="252.6" y="92.3">+3V3</text>
<text x="265.4" y="91">RV1</text>
<text x="41.1" y="101.2">XIN</text>
<text x="76.2" y="96.1">GPIO16</text>
<text x="76.2" y="98.7">GPIO17</text>
<text x="76.2" y="101.2">GPIO18</text>
<text x="135.6" y="96.1">EnA</text>
<text x="135.6" y="101.2">IN3</text>
<text x="154" y="98.7">OUT1</text>
<text x="154" y="101.2">OUT2</text>
<text x="222.8" y="98.7">GND</text>
<text x="244" y="97.4">LED(+)</text>
<text x="244" y="99.9">LED(-)</text>
<text x="260.9" y="98.7">GND</text>
<text x="76.2" y="103.7">GPIO19</text>
<text x="76.2" y="106.3">GPIO20</text>
<text x="135.6" y="103.7">IN4</text>
<text x="135.6" y="106.3">EnB</text>
<text x="154" y="106.3">OUT3</text>
<text x="236.7" y="102.5">D0</text>
<text x="236.7" y="105">D1</text>
<text x="236.7" y="107.5">D2</text>
<text x="253.2" y="106.3">GND</text>
<text x="41.1" y="111.4">XOUT</text>
<text x="76.2" y="108.8">GPIO21</text>
<text x="76.2" y="111.4">GPIO22</text>
<text x="76.2" y="113.9">GPIO23</text>
<text x="154" y="108.8">OUT4</text>
<text x="172.7" y="110.1">M1</text>
<text x="172.7" y="112.6">5V</text>
<text x="176.2" y="112.6">DC Fan</text>
<text x="186.8" y="113.1">120</text>
<text x="191.6" y="113.1">VAC L In</text>
<text x="201.3" y="113.1">(10</text>
<text x="205.8" y="113.1">A)</text>
<text x="236.7" y="110.1">D3</text>
<text x="236.7" y="112.6">D4</text>
<text x="76.2" y="116.4">GPIO24</text>
<text x="76.2" y="119">GPIO25</text>
<text x="140.6" y="117.1" transform="rotate(-90 140.6 117.1)">SENSE_A</text>
<text x="143.1" y="117.1" transform="rotate(-90 143.1 117.1)">SENSE_B</text>
<text x="148.2" y="117.1" transform="rotate(-90 148.2 117.1)">GND</text>
<text x="168.7" y="117.7" transform="rotate(-90 168.7 117.7)">+</text>
<text x="236.7" y="115.2">D5</text>
<text x="236.7" y="117.7">D6</text>
<text x="41.1" y="121.5">SWCLK</text>
<text x="41.1" y="124.1">SWD</text>
<text x="70.4" y="124.1">GPIO26_ADC0</text>
<text x="236.7" y="120.2">D7</text>
<text x="244.7" y="121.4" transform="rotate(-90 244.7 121.4)">VSS</text>
<text x="41.1" y="131.7">TESTEN</text>
<text x="70.4" y="126.6">GPIO27_ADC1</text>
<text x="70.4" y="129.1">GPIO28_ADC2</text>
<text x="70.4" y="131.7">GPIO29_ADC3</text>
<text x="145.3" y="127.9">GND</text>
<text x="241.8" y="131.7">GND</text>
<text x="63.1" y="134.1" transform="rotate(-90 63.1 134.1)">GND</text>
<text x="140.1" y="135.5">120</text>
<text x="144.9" y="135.5">VAC Out</text>
<text x="148.5" y="132.9">P1</text>
<text x="153.9" y="135.5">(15</text>
<text x="158.3" y="135.5">A)</text>
<text x="162.8" y="136">10</text>
<text x="163.8" y="133.5">F1</text>
<text x="166.4" y="136">A</text>
<text x="64.4" y="138">U1</text>
<text x="64.4" y="140.6">RP2040</text>
<text x="154.5" y="140.6">L</text>
<text x="60.2" y="145.6">GND</text>
<text x="153.1" y="145.6">PE</text>
<text x="171.6" y="146.9">AC N</text>
<text x="247.2" y="148.7">PF92342</text>
<text x="250" y="146.2">W1</text>
<text x="154.2" y="150.7">N</text>
<text x="161.6" y="154.8">Earth_GND</text>
<text x="249.4" y="152">L</text>
<text x="249.4" y="154.5">PE</text>
<text x="249.4" y="157.1">N</text>
</g>
<g font-size="1.8" fill="#00c2c2">
<text x="133.2" y="20.4">Note:</text>
<text x="139.3" y="20.4">All</text>
<text x="142.9" y="20.4">buttons</text>
<text x="151.1" y="20.4">are</text>
<text x="155.3" y="20.4">NO</text>
<text x="222" y="78.8">See</text>
<text x="226.5" y="78.8">Note</text>
<text x="232" y="78.8">[3]</text>
<text x="180.2" y="86.5">See</text>
<text x="184.7" y="86.5">Notes</text>
<text x="191.2" y="86.5">[1]</text>
<text x="195.3" y="86.5">&amp;</text>
<text x="198" y="86.5">[2]</text>
<text x="202.1" y="86.5">for</text>
<text x="206" y="86.5">the</text>
<text x="210.1" y="86.5">relay</text>
</g>
<g font-size="1.8" fill="#a90000">
<text x="257.1" y="39.1">1</text>
<text x="257.1" y="44.2">3</text>
<text x="257.1" y="46.7">2</text>
<text x="56.9" y="50.2" transform="rotate(-90 56.9 50.2)">45</text>
<text x="59.4" y="50.2" transform="rotate(-90 59.4 50.2)">23</text>
<text x="64.5" y="49.6" transform="rotate(-90 64.5 49.6)">1</text>
<text x="67.1" y="50.2" transform="rotate(-90 67.1 50.2)">48</text>
<text x="69.6" y="50.2" transform="rotate(-90 69.6 50.2)">43</text>
<text x="72.1" y="50.2" transform="rotate(-90 72.1 50.2)">44</text>
<text x="257.1" y="49.3">4</text>
<text x="37.4" y="54.4">26</text>
<text x="85" y="54.4">2</text>
<text x="85" y="56.9">3</text>
<text x="85" y="59.4">4</text>
<text x="248.7" y="54" transform="rotate(-90 248.7 54)">6</text>
<text x="251.2" y="54" transform="rotate(-90 251.2 54)">5</text>
<text x="37.4" y="62">47</text>
<text x="37.4" y="64.5">46</text>
<text x="85" y="62">5</text>
<text x="85" y="64.5">6</text>
<text x="85" y="67.1">7</text>
<text x="85" y="69.6">8</text>
<text x="37.4" y="72.1">56</text>
<text x="37.4" y="77.2">53</text>
<text x="84.4" y="74.7">11</text>
<text x="84.4" y="77.2">12</text>
<text x="85" y="72.1">9</text>
<text x="102.6" y="76.9" transform="rotate(-90 102.6 76.9)">1</text>
<text x="107.7" y="76.9" transform="rotate(-90 107.7 76.9)">2</text>
<text x="37.4" y="79.8">55</text>
<text x="37.4" y="82.3">54</text>
<text x="84.4" y="79.8">13</text>
<text x="84.4" y="82.3">14</text>
<text x="37.4" y="84.8">51</text>
<text x="37.4" y="87.4">52</text>
<text x="84.4" y="84.8">15</text>
<text x="84.4" y="87.4">16</text>
<text x="84.4" y="89.9">17</text>
<text x="132.6" y="89.9">5</text>
<text x="147.1" y="87.1" transform="rotate(-90 147.1 87.1)">9</text>
<text x="149.6" y="87.1" transform="rotate(-90 149.6 87.1)">4</text>
<text x="234.2" y="88.6">6</text>
<text x="243.6" y="85.8" transform="rotate(-90 243.6 85.8)">2</text>
<text x="252" y="88.6">3</text>
<text x="84.4" y="92.5">18</text>
<text x="84.4" y="95">27</text>
<text x="132.6" y="92.5">7</text>
<text x="132.6" y="95">6</text>
<text x="190.2" y="94.1" transform="rotate(-90 190.2 94.1)">1</text>
<text x="205" y="95">4</text>
<text x="234.2" y="91.2">5</text>
<text x="234.2" y="93.7">4</text>
<text x="37.4" y="100.1">20</text>
<text x="84.4" y="97.5">28</text>
<text x="84.4" y="100.1">29</text>
<text x="132" y="100.1">10</text>
<text x="160.6" y="97.5">2</text>
<text x="160.6" y="100.1">3</text>
<text x="234.2" y="101.3">7</text>
<text x="251.4" y="96.3">15</text>
<text x="251.4" y="98.8">16</text>
<text x="84.4" y="102.6">30</text>
<text x="84.4" y="105.2">31</text>
<text x="84.4" y="107.7">32</text>
<text x="132" y="102.6">12</text>
<text x="132" y="105.2">11</text>
<text x="160" y="105.2">13</text>
<text x="160" y="107.7">14</text>
<text x="170.9" y="107.4" transform="rotate(-90 170.9 107.4)">2</text>
<text x="190.2" y="102.9" transform="rotate(-90 190.2 102.9)">2</text>
<text x="196.6" y="102.3" transform="rotate(-90 196.6 102.3)">3</text>
<text x="234.2" y="103.9">8</text>
<text x="234.2" y="106.4">9</text>
<text x="37.4" y="110.2">21</text>
<text x="84.4" y="110.2">34</text>
<text x="84.4" y="112.8">35</text>
<text x="233.6" y="109">10</text>
<text x="233.6" y="111.5">11</text>
<text x="84.4" y="115.3">36</text>
<text x="84.4" y="117.9">37</text>
<text x="170.9" y="117.5" transform="rotate(-90 170.9 117.5)">1</text>
<text x="233.6" y="114">12</text>
<text x="233.6" y="116.6">13</text>
<text x="233.6" y="119.1">14</text>
<text x="37.4" y="120.4">24</text>
<text x="37.4" y="122.9">25</text>
<text x="84.4" y="122.9">38</text>
<text x="84.4" y="125.5">39</text>
<text x="139.4" y="120.1" transform="rotate(-90 139.4 120.1)">1</text>
<text x="142" y="120.7" transform="rotate(-90 142 120.7)">15</text>
<text x="147.1" y="120.1" transform="rotate(-90 147.1 120.1)">8</text>
<text x="243.6" y="123.9" transform="rotate(-90 243.6 123.9)">1</text>
<text x="37.4" y="130.6">19</text>
<text x="84.4" y="128">40</text>
<text x="84.4" y="130.6">41</text>
<text x="62" y="137.8" transform="rotate(-90 62 137.8)">57</text>
<text x="156.8" y="139.4">2</text>
<text x="156.8" y="144.5">3</text>
<text x="156.8" y="149.6">1</text>
<text x="246.9" y="150.9">1</text>
<text x="246.9" y="153.4">2</text>
<text x="246.9" y="156">3</text>
</g>
<g font-size="1.4" fill="#006464">
<text x="29.4" y="56.6">R1</text>
<text x="139.9" y="56.6">R3</text>
<text x="178" y="56.6">R4</text>
<text x="216.1" y="56.6">R5</text>
<text x="29.4" y="69.3">R2</text>
</g>
<g font-size=".9" fill="#a90000">
<text x="260.4" y="88.6">2</text>
<text x="262.6" y="87.1" transform="rotate(-90 262.6 87.1)">1</text>
<text x="262.6" y="91.6" transform="rotate(-90 262.6 91.6)">3</text>
</g>
</svg>
